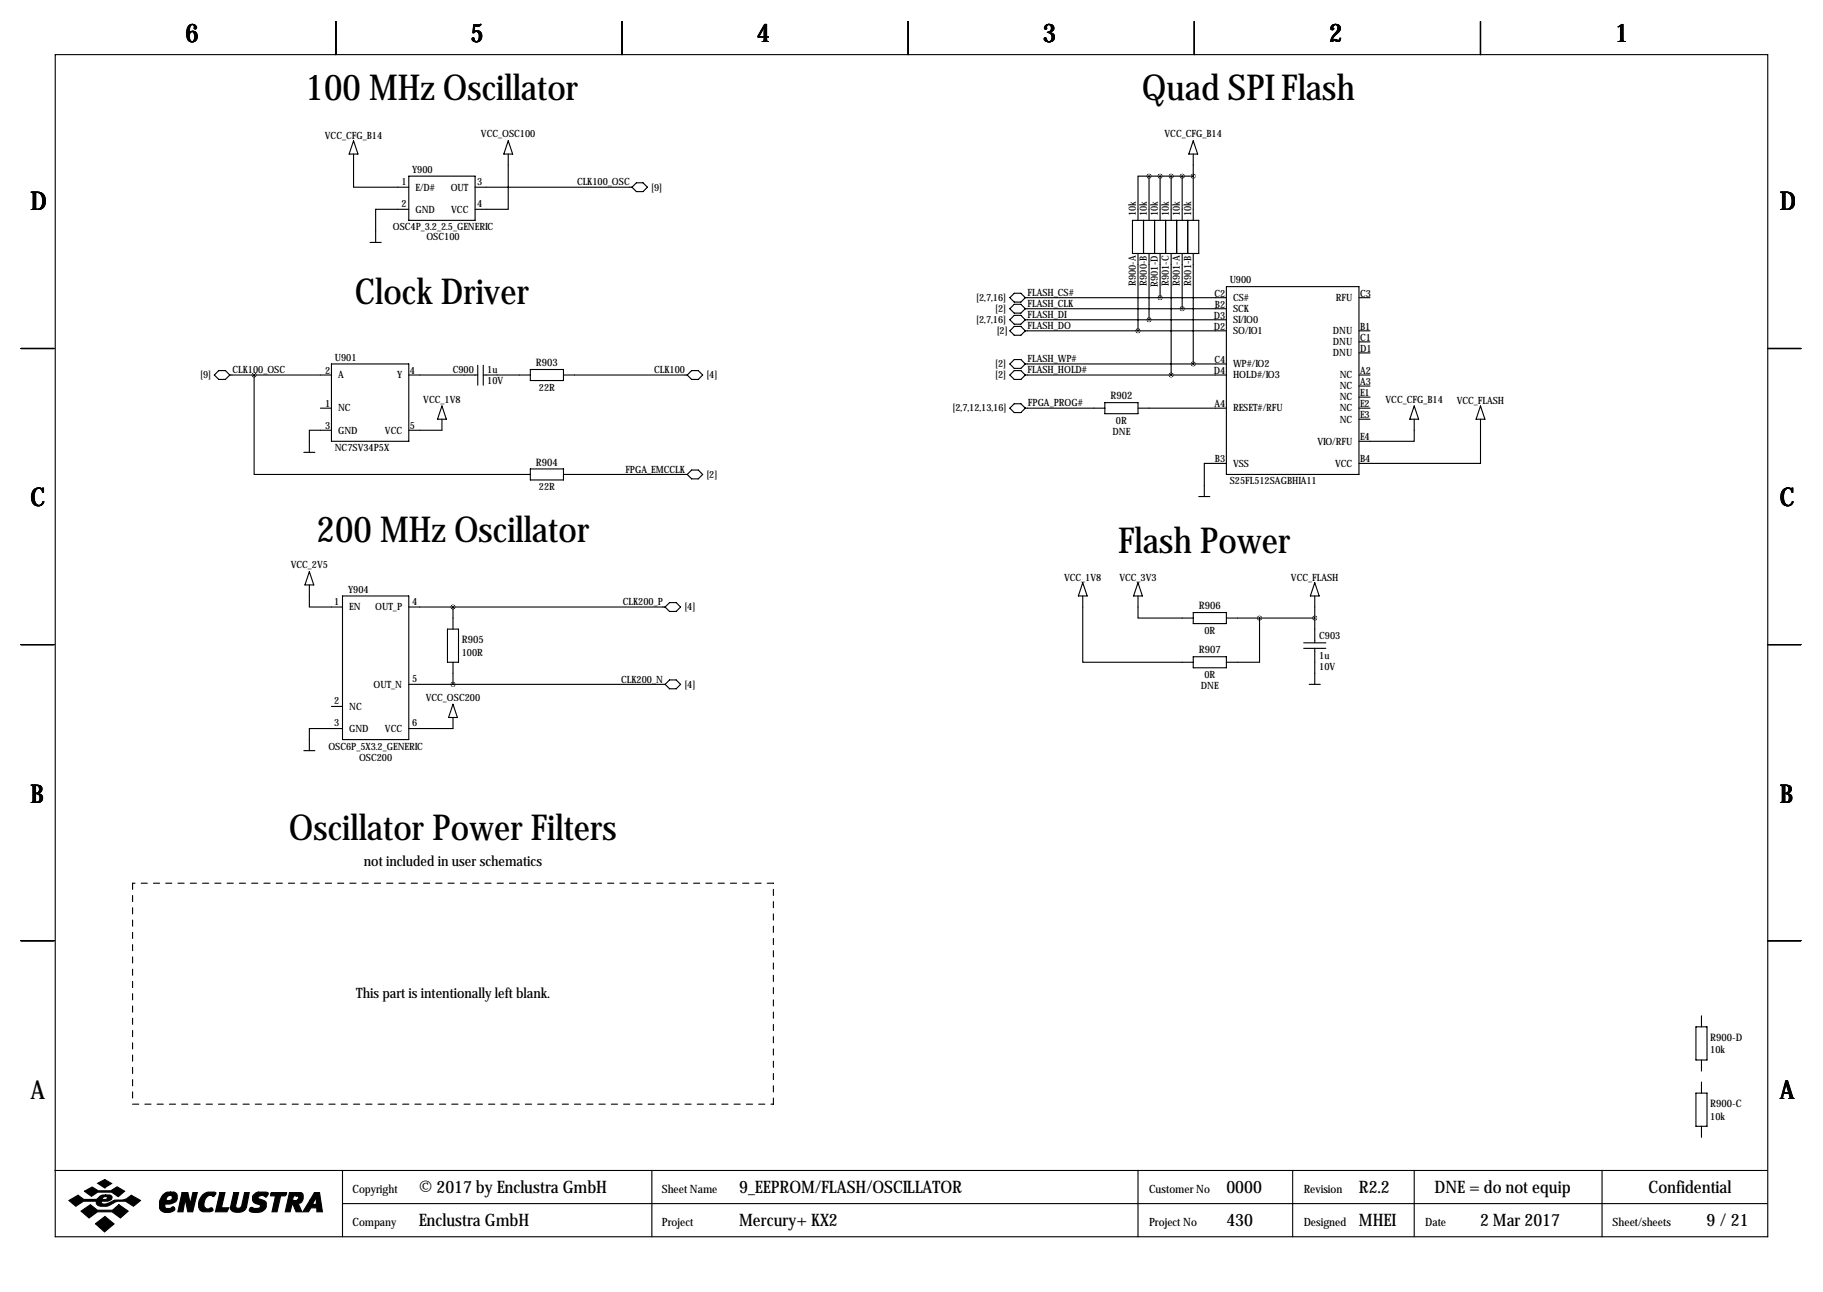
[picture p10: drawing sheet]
<svg xmlns="http://www.w3.org/2000/svg" width="419mm" height="297mm" viewBox="0 0 419 297" stroke-linecap="round" stroke-linejoin="round" font-family="sans-serif">
<g fill="none" stroke="#000" stroke-width=".25">
<path d="M12.7 12.6h393.7v271.7h-393.7zM77.2 4.9v7.7M143 4.9v7.7M208.8 4.9v7.7M274.6 4.9v7.7M340.4 4.9v7.7M81.3 35.4v7.6h12.7M81.3 32.4l1 3h-2zM116.8 35.4v12.7h-7.6M116.8 32.4l1.1 3h-2.1zM274.3 35.4v15.3M274.3 32.4l1 3h-2z"/>
<path d="M85.1 55.7h2.5M94 48.1h-7.6v7.6M94 40.5h15.2v10.2h-15.2zM109.2 43h36.1M146.3 42h1.5l1 1-1 1.1h-1.5l-1-1.1zM260.3 50.7h15.3v7.6h-15.3zM261.6 58.3v17.8M262.9 50.7v7.6M264.2 40.5h-2.6v10.2M264.2 40.5v10.2M264.2 58.3v15.2M264.2 40.5h10.1"/>
<path d="M265.4 50.7v7.6M266.7 40.5v10.2M266.7 58.3v10.1M268 50.7v7.6M269.2 40.5v10.2M269.2 58.3v27.9M270.5 50.7v7.6M271.8 40.5v10.2M271.8 58.3v12.7M273 50.7v7.6M274.3 58.3v25.4M232.2 73.5l1-1h1.5l1 1-1 1h-1.5z"/>
<path d="M232.2 68.4l1-1h1.5l1 1-1 1.1h-1.5zM232.2 71l1-1h1.5l1 1-1 1h-1.5zM232.2 76.1l1-1.1h1.5l1 1.1-1 1h-1.5zM235.7 71h46.2M235.7 73.5h46.2M235.7 68.4h46.2M235.7 76.1h46.2M281.9 65.9h30.5v43.2h-30.5zM312.4 68.4h2.6M312.4 76.1h2.6M312.4 78.6h2.6M4.8 80.1h7.6"/>
<path d="M49.3 86.2l1-1h1.5l1 1-1 1h-1.5zM52.8 86.2h23.4M58.4 86.2v22.9h63.5M73.7 93.8h2.5M76.2 98.9h-5.1v5.1M76.2 83.7h17.8v17.8h-17.8zM94 86.2h15.8M101.6 96.4v2.5h-7.6M101.6 93.3l1 3.1h-2zM109.8 84v4.6M111.1 86.2h10.8M111.1 84v4.6"/>
<path d="M121.9 84.9h7.6v2.6h-7.6zM129.5 86.2h28.5M158 86.2l1-1h1.5l1 1-1 1h-1.5zM232.2 86.2l1-1h1.5l1 1-1 1h-1.5zM232.2 83.7l1-1h1.5l1 1-1 1h-1.5zM232.2 93.8l1-1h1.5l1 1-1 1.1h-1.5zM235.7 83.7h46.2M235.7 86.2h46.2M235.7 93.8h18.3M254 92.6h7.6v2.5h-7.6zM261.6 93.8h20.3M312.4 86.2h2.6"/>
<path d="M312.4 93.8h2.6M312.4 81.1h2.6M312.4 88.8h2.6M312.4 91.3h2.6M312.4 96.4h2.6M325.1 96.4v5.1h-12.7M325.1 93.3l1 3.1h-2zM340.4 96.4v10.1h-28M340.4 93.3l1 3.1h-2.1zM406.4 80.1h7.6M69.8 104h2.6M121.9 107.8h7.6v2.5h-7.6z"/>
<path d="M129.5 109.1h28.5M159 108.1h1.5l1 1-1 1h-1.5l-1-1zM275.6 114.2h2.5M281.9 106.5h-5v7.7M71.1 134.5v5.1h7.6M71.1 131.4l1 3.1h-2zM78.7 137h15.3v33h-15.3zM94 139.6h58.9M104.1 139.6v5M153.9 138.5h1.5l1.1 1.1-1.1 1h-1.5l-1-1zM248.9 137v15.3h25.4M248.9 134l1 3h-2z"/>
<path d="M261.6 137v5.1h12.7M261.6 134l1 3h-2zM302.3 134l1 3h-2.1zM302.3 137v10.8M4.8 148.2h7.6M94 157.3h58.9M102.9 144.6h2.5v7.7h-2.5zM104.1 152.3v5M153.9 156.3h1.5l1.1 1-1.1 1.1h-1.5l-1-1.1zM274.3 140.8h7.6v2.6h-7.6zM274.3 151h7.6v2.5h-7.6zM281.9 142.1h20.4"/>
<path d="M289.6 142.1v10.2h-7.7M299.7 147.8h5.1M299.7 149.1h5.1M301 157.3h2.5M302.3 149.1v8.2M406.4 148.2h7.6M69.8 172.6h2.6M76.2 162.4h2.5M78.7 167.5h-7.6v5.1M104.1 165v2.5h-10.1M104.1 161.9l1.1 3.1h-2.1zM4.8 216.3h7.6"/>
<path d="M406.4 216.3h7.6M389.9 236.1h2.5v7.6h-2.5zM391.2 233.5v2.6M389.9 251.3h2.5v7.6h-2.5zM391.2 243.7v2.5M391.2 248.8v2.5M391.2 258.9v2.6M12.6 269.1h393.7M78.7 269.1v15.2M78.7 276.7h327.6M149.9 269.1v15.2M261.6 269.1v15.2"/>
<path d="M297.2 269.1v15.2M325.1 269.1v15.2M368.3 269.1v15.2"/>
</g>
<g fill="#000" stroke="#000" stroke-width=".25">
<path d="M15.8 276l2.1-1.2 1.4 1h2.8l.3-.2a1.77 1.77 0 0 1 1.9-.9v.4l-.6 .2-.2 .5h.9l.3-.6-.4-.1v-.4h.9a.59 .59 0 0 1 .6 .7l-.2 .4-.8 .4h-1.4l-.1 .1 .1 .4a3.2 3.2 0 0 0 2.7-.7l.3-.1a4 4 0 0 0 3.8-1.1l2.1 1.2-1.6 1.3a4 4 0 0 0-5.5-.2 2.66 2.66 0 0 1-2.9-.2l-.1-.7h-3l-1.8 1.1zM19.4 273.9l1.8-1 1.4 .9h2.9l1.4-.9 1.8 1-1.5 1.2-1.5-1h-3.2l-1.5 .9zM22.5 272l1.6-.8 1.6 .9-1.6 1zM18.6 278.4l2.2-1.4 1.6 1.2h3.5l1.4-1.2 2.2 1.4-1.8 1.6-1.9-1.4h-3.4l-1.9 1.4zM37.4 274.7a1.75 1.75 0 0 1 1.8-.6v.7a.82 .82 0 0 0-.8 1.2h.6a.6 .6 0 0 0 .6-.5 .6 .6 0 0 0-.4-.7v-.7h.8l.5 .3a1.61 1.61 0 0 1 0 1.7 1.61 1.61 0 0 1-1.5 .7h-1v.9l.2 .1h.9l.7-.4 .4 .4a1.06 1.06 0 0 1-1.3 1 1.82 1.82 0 0 1-2.2-1.1 3.5 3.5 0 0 1 .7-3zM41.9 274.2h1.3l.5 2.6 .6-2.6h1.1l-1.1 4.4h-1.1l-.6-2.9-.5 2.9h-1.2zM46.7 274.6a2.78 2.78 0 0 1 2.9-.4l-.4 .9a1.32 1.32 0 0 0-2.1 .8l-.2 .8a.98 .98 0 0 0 1.1 1.2 .55 .55 0 0 1 .6-.2 .55 .55 0 0 1 .4 .6l-.7 .3-1.8-.1a1.79 1.79 0 0 1-.8-2.3zM50.5 274.2h1.2l-.8 3.5h1.7l-.4 .9h-2.7zM53.7 274.2h1.2l-.7 3.1a.73 .73 0 0 0 .7 .5 .73 .73 0 0 0 .7-.6l.6-3h1.1l-.7 3.4a2.28 2.28 0 0 1-3.6 .4v-.4zM58.3 274.7l.8-.6h2.1l.5 .2v.2l-.6 .7a.96 .96 0 0 0-1-.4 .96 .96 0 0 0-.8 .6l1.7 .8a1.71 1.71 0 0 1-.1 1.8 1.71 1.71 0 0 1-1.7 .8l-1.4-.2a.51 .51 0 0 1-.4-.7 .51 .51 0 0 1 .8-.2l1 .1a.52 .52 0 0 0 .6-.2 .52 .52 0 0 0-.2-.7 1.39 1.39 0 0 1-1.4-.6 1.39 1.39 0 0 1 .1-1.6zM62.2 274.4l.2-.2h3.5l-.1 .4-.3 .3h-1l-.8 3.7h-1.2l.8-3.7h-1.1zM66.5 274.2h1.7v.7h-.7l-.2 1.1h.9l.3-.3a.44 .44 0 0 0 .1-.5 .44 .44 0 0 0-.4-.3v-.7h1l.3 .2 .2 .3v.9a1.03 1.03 0 0 1-1.2 1l.9 2h-1.3l-.8-1.8h-.1l-.5 1.8h-1.1z"/>
<path d="M72.3 274.2h1.2l.6 4.4h-1.3v-.9h-1.3l-.6 .9h-1.3l1.7-2.7h1l-.4 .8 .2 .2h.4l.2-.2v-1.5l-.4 .7h-1zM21.9 281.3l2.2-1.6 2.1 1.7-2.2 1.8z"/>
</g>
<path d="M30.5 203.1v50.8M177.8 203.1h-147.3M30.5 253.9h147.3M177.8 253.9v-50.8" fill="none" stroke="#000" stroke-width=".25" stroke-dasharray="1.4 1.4"/>
<path d="M264.1 73.5a.05 .05 0 0 0 .1 0 .05 .05 0 0 0-.1 0zM271.7 71a.05 .05 0 0 0 .1 0 .05 .05 0 0 0-.1 0zM269.2 86.2a.05 .05 0 0 0 .1 0 .05 .05 0 0 0-.1 0zM274.3 83.7a.05 .05 0 0 0 .1 0 .05 .05 0 0 0-.1 0zM269.2 40.5a.05 .05 0 0 0 .1 0 .05 .05 0 0 0-.1 0zM271.7 40.5a.05 .05 0 0 0 .1 0 .05 .05 0 0 0-.1 0zM274.3 40.5a.05 .05 0 0 0 .1 0 .05 .05 0 0 0-.1 0zM264.1 40.5a.05 .05 0 0 0 .1 0 .05 .05 0 0 0-.1 0zM261.6 76.1a.05 .05 0 0 0 .1 0 .05 .05 0 0 0-.1 0zM104.1 157.3a.05 .05 0 0 0 .1 0 .05 .05 0 0 0-.1 0zM104.1 139.6a.05 .05 0 0 0 .1 0 .05 .05 0 0 0-.1 0zM58.4 86.2a.05 .05 0 0 0 .1 0 .05 .05 0 0 0-.1 0zM289.5 142.1a.05 .05 0 0 0 .1 0 .05 .05 0 0 0-.1 0zM302.2 142.1a.05 .05 0 0 0 .1 0 .05 .05 0 0 0-.1 0z" fill="#000" stroke="#000" stroke-width="1"/>
<g font-size="8.2">
<text x="70.3" y="22.9">100 MHz Oscillator</text>
<text x="262.5" y="22.9">Quad SPI Flash</text>
<text x="81.6" y="69.9">Clock Driver</text>
<text x="72.8" y="124.5">200 MHz Oscillator</text>
<text x="257.1" y="127.1">Flash Power</text>
<text x="66.4" y="193.1">Oscillator Power Filters</text>
</g>
<g font-size="5.9">
<text x="42.7" y="9.8">6</text>
<text x="108.2" y="9.8">5</text>
<text x="174" y="9.8">4</text>
<text x="239.8" y="9.8">3</text>
<text x="305.6" y="9.8">2</text>
<text x="371.3" y="9.8">1</text>
<text x="7" y="48.4">D</text>
<text x="409.2" y="48.4">D</text>
<text x="7" y="116.4">C</text>
<text x="409.2" y="116.4">C</text>
<text x="7" y="184.5">B</text>
<text x="409.2" y="184.5">B</text>
<text x="7" y="252.6">A</text>
<text x="409.2" y="252.6">A</text>
</g>
<g font-size="4">
<text x="96.3" y="274.2">© 2017 by Enclustra GmbH</text>
<text x="169.9" y="274.2">9_EEPROM/FLASH/OSCILLATOR</text>
<text x="281.9" y="274.2">0000</text>
<text x="312.4" y="274.2">R2.2</text>
<text x="329.8" y="274.2">DNE = do not equip</text>
<text x="379" y="274.2">Confidential</text>
<text x="96.3" y="281.8">Enclustra GmbH</text>
<text x="169.9" y="281.8">Mercury+ KX2</text>
<text x="281.9" y="281.8">430</text>
<text x="312.4" y="281.8">MHEI</text>
<text x="340.3" y="281.8">2 Mar 2017</text>
<text x="392.3" y="281.8">9 / 21</text>
</g>
<g font-size="3.3">
<text x="83.7" y="199.1">not included in user schematics</text>
<text x="81.9" y="229.6">This part is intentionally left blank.</text>
</g>
<g font-size="2.6">
<text x="81" y="274.2">Copyright</text>
<text x="152.1" y="274.2">Sheet Name</text>
<text x="264.2" y="274.2">Customer No</text>
<text x="299.7" y="274.2">Revision</text>
<text x="81" y="281.8">Company</text>
<text x="152.1" y="281.8">Project</text>
<text x="264.2" y="281.8">Project No</text>
<text x="299.7" y="281.8">Designed</text>
<text x="327.7" y="281.8">Date</text>
<text x="370.7" y="281.8">Sheet/sheets</text>
</g>
<g font-size="2.4">
<text x="123.2" y="84.2">R903</text>
<text x="255.3" y="91.8">R902</text>
<text x="123.2" y="107">R904</text>
<text x="275.6" y="140.1">R906</text>
<text x="106.2" y="147.9">R905</text>
<text x="275.6" y="150.2">R907</text>
<text x="393.2" y="239.4">R900-D</text>
<text x="393.2" y="254.6">R900-C</text>
</g>
<g font-size="2.3">
<text x="74.7" y="31.9">VCC_CFG_B14</text>
<text x="110.6" y="31.6">VCC_OSC100</text>
<text x="267.7" y="31.6">VCC_CFG_B14</text>
<text x="94.7" y="39.7">Y900</text>
<text x="92.3" y="42.5">1</text>
<text x="92.3" y="47.6">2</text>
<text x="95.5" y="43.8">E/D#</text>
<text x="103.6" y="43.8">OUT</text>
<text x="109.7" y="42.5">3</text>
<text x="109.7" y="47.6">4</text>
<text x="132.7" y="42.6">CLK100_OSC</text>
<text x="149.7" y="43.8">[9]</text>
<text x="90.3" y="53">OSC4P_3.2_2.5_GENERIC</text>
<text x="95.5" y="48.9">GND</text>
<text x="103.7" y="48.9">VCC</text>
<text x="261.1" y="49.6" transform="rotate(-90 261.1 49.6)">10k</text>
<text x="263.7" y="49.6" transform="rotate(-90 263.7 49.6)">10k</text>
<text x="266.2" y="49.6" transform="rotate(-90 266.2 49.6)">10k</text>
<text x="268.7" y="49.6" transform="rotate(-90 268.7 49.6)">10k</text>
<text x="271.3" y="49.6" transform="rotate(-90 271.3 49.6)">10k</text>
<text x="273.8" y="49.6" transform="rotate(-90 273.8 49.6)">10k</text>
<text x="98" y="55.2">OSC100</text>
<text x="261.1" y="65.8" transform="rotate(-90 261.1 65.8)">R900-A</text>
<text x="263.7" y="65.6" transform="rotate(-90 263.7 65.6)">R900-B</text>
<text x="266.2" y="65.9" transform="rotate(-90 266.2 65.9)">R901-D</text>
<text x="268.7" y="65.8" transform="rotate(-90 268.7 65.8)">R901-C</text>
<text x="271.3" y="65.8" transform="rotate(-90 271.3 65.8)">R901-A</text>
<text x="273.8" y="65.6" transform="rotate(-90 273.8 65.6)">R901-B</text>
<text x="282.7" y="65.1">U900</text>
<text x="224.4" y="69.2">[2,7,16]</text>
<text x="228.8" y="71.7">[2]</text>
<text x="236.2" y="68">FLASH_CS#</text>
<text x="236.2" y="70.6">FLASH_CLK</text>
<text x="279.2" y="68.2">C2</text>
<text x="279.3" y="70.7">B2</text>
<text x="283.5" y="71.7">SCK</text>
<text x="283.5" y="69.2">CS#</text>
<text x="307.1" y="69.2">RFU</text>
<text x="312.7" y="68.2">C3</text>
<text x="224.4" y="74.3">[2,7,16]</text>
<text x="229.2" y="76.7">[2]</text>
<text x="236.2" y="73.1">FLASH_DI</text>
<text x="236.2" y="75.7">FLASH_DO</text>
<text x="279.1" y="73.3">D3</text>
<text x="279.1" y="75.8">D2</text>
<text x="283.5" y="74.3">SI/IO0</text>
<text x="283.5" y="76.8">SO/IO1</text>
<text x="306.4" y="76.8">DNU</text>
<text x="312.7" y="75.8">B1</text>
<text x="77" y="82.9">U901</text>
<text x="236.2" y="83.3">FLASH_WP#</text>
<text x="279.2" y="83.4">C4</text>
<text x="306.4" y="79.4">DNU</text>
<text x="306.4" y="81.9">DNU</text>
<text x="312.7" y="78.3">C1</text>
<text x="312.7" y="80.9">D1</text>
<text x="46" y="87">[9]</text>
<text x="53.4" y="85.8">CLK100_OSC</text>
<text x="74.8" y="86">2</text>
<text x="77.7" y="87">A</text>
<text x="91.3" y="87">Y</text>
<text x="94.2" y="86">4</text>
<text x="104.1" y="85.7">C900</text>
<text x="112" y="85.7">1u</text>
<text x="112" y="88.3">10V</text>
<text x="123.9" y="89.8">22R</text>
<text x="150.4" y="85.8">CLK100</text>
<text x="162.4" y="87">[4]</text>
<text x="228.8" y="87">[2]</text>
<text x="228.8" y="84.4">[2]</text>
<text x="236.2" y="85.8">FLASH_HOLD#</text>
<text x="279.1" y="86">D4</text>
<text x="283.5" y="87">HOLD#/IO3</text>
<text x="283.5" y="84.4">WP#/IO2</text>
<text x="308" y="87">NC</text>
<text x="308" y="89.5">NC</text>
<text x="312.7" y="86">A2</text>
<text x="312.7" y="88.5">A3</text>
<text x="74.8" y="93.6">1</text>
<text x="77.7" y="94.6">NC</text>
<text x="97.3" y="92.6">VCC_1V8</text>
<text x="219" y="94.6">[2,7,12,13,16]</text>
<text x="236.3" y="93.4">FPGA_PROG#</text>
<text x="279.2" y="93.6">A4</text>
<text x="283.5" y="94.6">RESET#/RFU</text>
<text x="308" y="92.1">NC</text>
<text x="308" y="94.6">NC</text>
<text x="312.7" y="91">E1</text>
<text x="312.7" y="93.6">E2</text>
<text x="318.5" y="92.6">VCC_CFG_B14</text>
<text x="334.9" y="92.8">VCC_FLASH</text>
<text x="74.8" y="98.7">3</text>
<text x="77.7" y="99.7">GND</text>
<text x="88.5" y="99.7">VCC</text>
<text x="94.2" y="98.7">5</text>
<text x="255.8" y="99.9">DNE</text>
<text x="256.6" y="97.4">0R</text>
<text x="308" y="97.1">NC</text>
<text x="312.7" y="96.1">E3</text>
<text x="312.7" y="101.2">E4</text>
<text x="77" y="103.8">NC7SV34P5X</text>
<text x="279.3" y="106.3">B3</text>
<text x="283.5" y="107.3">VSS</text>
<text x="302.9" y="102.2">VIO/RFU</text>
<text x="306.9" y="107.3">VCC</text>
<text x="312.7" y="106.3">B4</text>
<text x="123.9" y="112.6">22R</text>
<text x="143.8" y="108.7">FPGA_EMCCLK</text>
<text x="162.4" y="109.8">[2]</text>
<text x="282.7" y="111.4">S25FL512SAGBHIA11</text>
<text x="66.8" y="130.7">VCC_2V5</text>
<text x="80" y="136.3">Y904</text>
<text x="244.6" y="133.5">VCC_1V8</text>
<text x="257.3" y="133.5">VCC_3V3</text>
<text x="296.8" y="133.5">VCC_FLASH</text>
<text x="76.8" y="139.1">1</text>
<text x="80.3" y="140.3">EN</text>
<text x="86.3" y="140.3">OUT_P</text>
<text x="94.7" y="139.1">4</text>
<text x="143.2" y="139.2">CLK200_P</text>
<text x="157.3" y="140.3">[4]</text>
<text x="276.9" y="145.7">0R</text>
<text x="303.3" y="146.9">C903</text>
<text x="106.2" y="150.7">100R</text>
<text x="276.9" y="155.8">0R</text>
<text x="303.3" y="151.5">1u</text>
<text x="303.3" y="154">10V</text>
<text x="76.8" y="161.9">2</text>
<text x="85.9" y="158.1">OUT_N</text>
<text x="94.7" y="156.8">5</text>
<text x="97.9" y="161.1">VCC_OSC200</text>
<text x="142.8" y="156.9">CLK200_N</text>
<text x="157.3" y="158.1">[4]</text>
<text x="276.1" y="158.4">DNE</text>
<text x="76.8" y="167">3</text>
<text x="80.3" y="163.2">NC</text>
<text x="94.7" y="167">6</text>
<text x="75.5" y="172.3">OSC6P_5X3.2_GENERIC</text>
<text x="80.3" y="168.3">GND</text>
<text x="88.5" y="168.3">VCC</text>
<text x="82.5" y="174.9">OSC200</text>
<text x="393.2" y="242.2">10k</text>
<text x="393.2" y="257.4">10k</text>
</g>
</svg>
